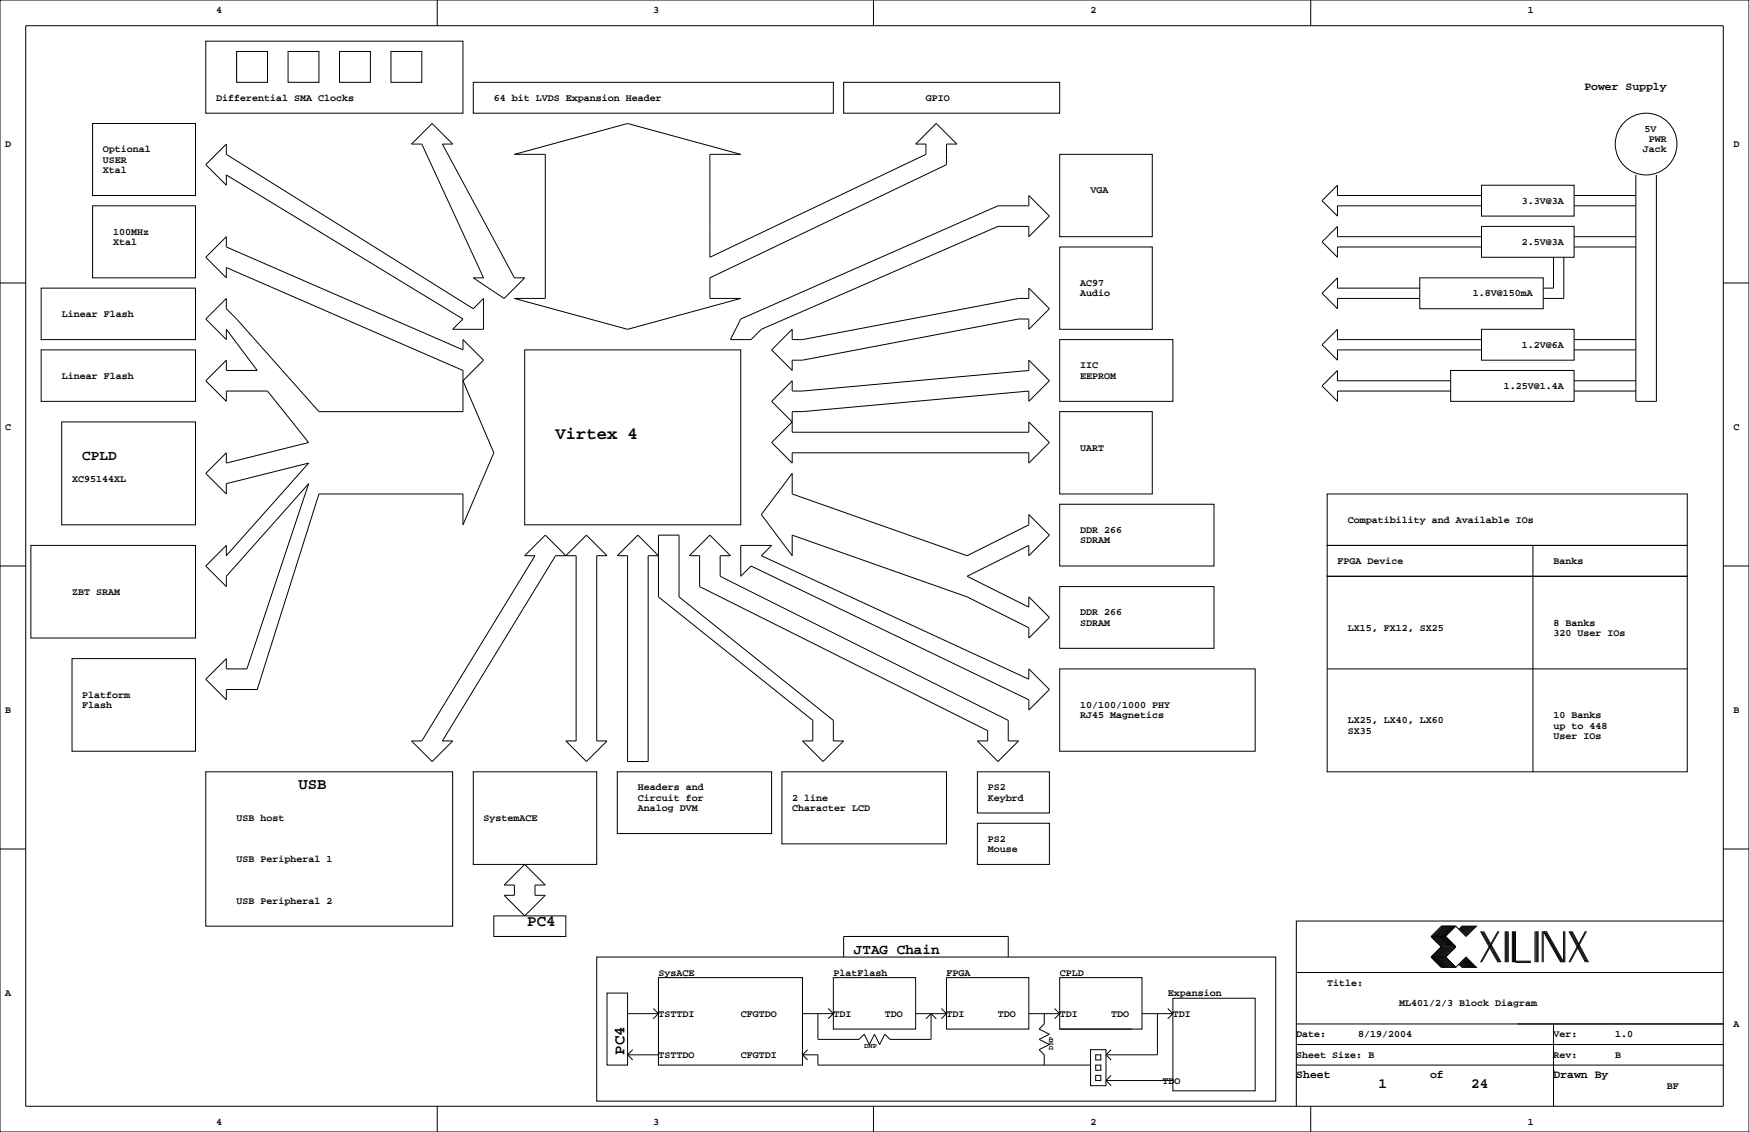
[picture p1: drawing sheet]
<svg xmlns="http://www.w3.org/2000/svg" width="432mm" height="279mm" viewBox="0 0 432 279" stroke-linecap="round" stroke-linejoin="round" font-family="sans-serif">
<g fill="none" stroke="#000" stroke-width=".25">
<path d="M0 0h431.8v279.4h-431.8zM6.3 6.4h419.1v266.6h-419.1zM50.8 10.2h63.5v17.7h-63.5zM58.4 12.7h7.6v7.6h-7.6zM71.1 12.7h7.6v7.6h-7.6zM83.8 12.7h7.6v7.6h-7.6zM96.5 12.7h7.6v7.6h-7.6zM107.9 0v6.4M215.6 0v6.4M323.6 0v6.4M22.9 30.5h25.4v17.8h-25.4zM55.9 35.6v2.5l60.9 38.1 2.6-2.5v7.6h-7.6l2.5-2.6-58.4-35.5v2.5l-5.1-5.1z"/>
<path d="M101.6 35.6l5.1-5.1 5.1 5.1h-2.6l17.8 33h2.5l-5 5.1-7.7-5.1h2.6l-15.3-33zM116.8 20.3h88.9v7.6h-88.9zM127 38.1l27.9-7.6 28 7.6h-7.6v25.4l53.3-25.4v-2.5h-2.5l5-5.1 5.1 5.1h-2.5v5l-58.4 28v5.1h7.6l-28 7.6-27.9-7.6h7.6v-35.6zM208.3 20.3h53.3v7.6h-53.3zM261.6 38.1h22.9v20.3h-22.9zM22.9 50.8h25.4v17.8h-25.4zM55.9 58.4v2.6l58.4 25.4v-2.6l5.1 5.1-5.1 5.1 7.6 17.8-7.6 17.7v-7.6h-35.6l-15.2 48.3h-7.6v2.5l-5.1-5.1 5.1-5v2.5h5.1l15.2-45.7-20.3 22.8v2.6l-5.1-5.1 5.1-5.1v2.6l20.3-22.9-20.3 5.1v2.5l-5.1-5.1 5.1-5v2.5l20.3-5.1-10.2-12.7h-10.1v2.6l-5.1-5.1 5.1-5.1v2.5h7.6l-7.6-10.1v2.5l-5.1-5.1 5.1-5v2.5l2.5 2.5 20.3 22.9h35.6v-10.2l-58.4-25.4v2.6l-5.1-5.1zM365.8 45.7h22.8v7.6h-22.8zM365.8 55.9h22.8v7.6h-22.8zM365.8 48.3h-35.6v-2.6l-3.8 3.8 3.8 3.8v-2.5h35.6M365.8 58.4h-35.6v-2.5l-3.8 3.8 3.8 3.8v-2.5h35.6M388.6 58.4h15.3"/>
<path d="M388.6 50.8h15.3M388.6 48.3h15.3M403.9 43.2v55.9h5v-55.9M0 69.8h6.3M10.2 71.1h38.1v12.7h-38.1zM182.9 78.7l63.5-27.9h7.6v-2.5l5.1 5-5.1 5.1v-2.5h-7.6l-58.4 25.4-2.6 2.5h-5.1zM261.6 61h22.9v20.3h-22.9zM350.5 68.6h30.5v7.6h-30.5zM350.5 71.1h-20.3v-2.5l-3.8 3.8 3.8 3.8v-2.5h20.3M383.5 63.5v7.6h-2.5M386.1 63.5v10.2h-5.1M388.6 61h15.3"/>
<path d="M425.4 69.8h6.4M10.2 86.4h38.1v12.7h-38.1zM129.5 86.4h53.4v43.1h-53.4zM190.5 86.4l5.1-5.1v2.5h2.5l53.4-10.1h2.5v-2.6l5.1 5.1-5.1 5.1v-2.6h-2.5l-53.4 10.2h-2.5v2.5zM190.5 99.1l5.1-5.1v2.5h2.5l55.9-5.1v-2.5l5.1 5.1-5.1 5.1v-2.6l-55.9 5.1h-2.5v5.1h58.4v-2.6l5.1 5.1-5.1 5.1v-2.5h-58.4v2.5l-5.1-5.1 5.1-5.1zM261.6 83.8h28v15.3h-28zM358.1 91.4h30.5v7.7h-30.5zM358.1 94h-27.9v-2.6l-3.8 3.8 3.8 3.9v-2.6h27.9M365.8 81.3h22.8v7.6h-22.8zM365.8 83.8h-35.6v-2.5l-3.8 3.8 3.8 3.8v-2.5h35.6M388.6 83.8h15.3M388.6 96.5h15.3"/>
<path d="M388.6 94h15.3M388.6 86.4h15.3M15.2 104.1h33.1v25.4h-33.1zM195.6 116.8v5.1l43.2 15.3 15.2-7.7v-2.5l5.1 5.1-5.1 5.1v-2.6l-15.2 7.6 15.2 7.7v-2.6l5.1 5.1-5.1 5.1v-2.6l-15.2-7.6-43.2-15.2v5.1l-7.6-10.2zM261.6 101.6h22.9v20.3h-22.9zM0 139.7h6.3M7.6 134.6h40.7v22.9h-40.7zM134.6 132.1l5.1 5.1 5.1-5.1 5.1 5.1h-2.6v45.7h2.6l-5.1 5.1-5.1-5.1h2.5v-45.7h-5l-28 45.7h2.6l-5.1 5.1-5.1-5.1h2.5l28-45.7h-2.6zM157.5 132.1l5.1 5.1h-2.6v50.8h-5.1v-50.8h-2.5zM162.6 132.1h5v15.2l38.1 30.5v5.1h2.6l-5.1 5.1-5.1-5.1h2.6v-5.1l-38.1-30.5zM170.2 137.2l5.1-5.1 5 5.1h-2.5v5l71.1 35.6v5.1h2.6l-5.1 5.1-5.1-5.1h2.5v-2.6l-71.1-35.5v-7.6zM182.9 134.6h7.6l-2.5 2.6 66 30.4v-2.5l5.1 5.1-5.1 5.1v-2.6l-68.6-33-2.5 2.5z"/>
<path d="M261.6 124.5h38.1v15.2h-38.1zM327.7 134.6h88.9v7.6h-88.9zM327.7 121.9h88.9v12.7h-88.9zM378.5 134.6v55.9M425.4 139.7h6.4M261.6 144.8h38.1v15.2h-38.1zM327.7 142.2h88.9v48.3h-88.9zM17.8 162.6h30.5v22.8h-30.5zM261.6 165.1h48.3v20.3h-48.3zM327.7 165.1h88.9M50.8 190.5h61v38.1h-61zM116.8 190.5h30.5v22.9h-30.5z"/>
<path d="M152.4 190.5h38.1v15.2h-38.1zM193 190.5h40.7v17.8h-40.7zM241.3 190.5h17.8v10.2h-17.8zM0 209.5h6.3M124.5 218.4l5-5 5.1 5h-2.5v2.6h2.5l-5.1 5.1-5-5.1h2.5v-2.6zM241.3 203.2h17.8v10.2h-17.8zM425.4 209.5h6.4M121.9 226.1h17.8v5h-17.8zM147.3 236.2h167.7v35.6h-167.7zM208.3 236.2v-5.1h40.6v5.1M353.3 236.2l2.6 2.6h3.5M353.3 231.1l2.6 2.6-2.6 2.5"/>
<path d="M353.3 236.2h3.6M353.3 231.1h3.6M356.1 228.6l-2.5 2.5 2.5 2.6-2.5 2.5 2.5 2.6M356.4 228.6l-2.6 2.5 2.6 2.6-2.6 2.5 2.6 2.6M356.6 228.6l-2.5 2.5 2.5 2.6-2.5 2.5 2.5 2.6M356.9 228.6l-2.6 2.5 2.6 2.6-2.6 2.5 2.6 2.6M356.9 231.1l2.5 2.6-2.5 2.5M356.9 236.2l2.5 2.6M357.1 228.6l-2.5 2.5 2.5 2.6-2.5 2.5 2.5 2.6M357.4 228.6l-2.6 2.5 2.6 2.6-2.6 2.5 2.6 2.6M357.6 228.6l-2.5 2.5 2.5 2.6-2.5 2.5 2.5 2.6M357.9 228.6l-2.6 2.5 2.6 2.6-2.6 2.5 2.6 2.6"/>
<path d="M358.1 228.6l-2.5 2.5 2.5 2.6-2.5 2.5 2.5 2.6M358.4 228.6l-2.5 2.5 2.5 2.6-2.5 2.5 2.5 2.6M358.6 228.6l-2.5 2.5 2.5 2.6-2.5 2.5 2.5 2.6M358.9 228.6l-2.5 2.5 2.5 2.6-2.5 2.5 2.5 2.6M359.2 228.6l-2.6 2.5 2.6 2.6-2.6 2.5 2.6 2.6M359.4 228.6l2.5 2.5 2.6-2.5h-3.6l-.7 .8M359.4 228.6h-3.5l-2.6 2.5M359.4 228.6l-2.5 2.5M360.2 238l.7 .8h3.6l-2.6-2.6-2.5 2.6M360.4 237.7l1 1.1M360.4 238l.8 .8M360.7 237.5l1.2 1.3"/>
<path d="M360.7 237.7l1 1.1M360.9 237.2l1.6 1.6M360.9 237.5l1.3 1.3M361.2 237l1.8 1.8M361.2 237.2l1.5 1.6M361.2 228.6l-.8 .8M361.4 236.7l2.1 2.1M361.4 237l1.8 1.8M361.4 228.6l-1 1M361.7 236.5l2.3 2.3M361.7 236.7l2 2.1M361.7 228.6l-1 1"/>
<path d="M361.9 236.5l2.3 2.3M361.9 228.6l-1.2 1.3M362.2 228.6l-1.3 1.3M362.5 228.6l-1.6 1.5M362.7 228.6l-1.5 1.5M363 228.6l-1.8 1.8M363.2 228.6l-1.8 1.8M363.5 228.6l-2.1 2M363.7 228.6l-2 2M364 228.6l-2.3 2.3M364.2 228.6l-2.3 2.3M365.5 229.9l4.3 7.6"/>
<path d="M365.8 229.9l4.3 7.6M366 229.9l4.3 7.6M366.3 229.9l4.3 7.6M369.8 229.9l-4.3 7.6M370.1 229.9l-4.3 7.6M371.6 229.9v7.6M371.9 229.9v7.6M372.1 229.9v7.6M372.4 229.9v7.6M373.4 229.9v7.6M373.6 229.9v7.6M373.9 229.9v7.6"/>
<path d="M374.1 229.9v7.6h3.9M374.1 237.2h3.9M379 229.9v7.6M379.2 229.9v7.6M379.5 229.9v7.6M379.7 229.9v7.6M380.7 229.9v7.6M381 237.5v-7.6l4.3 7.6M381.3 229.9l4.3 7.6M381.5 229.9l4.3 7.6M381.8 229.9l4.3 7.6v-7.6M386.3 229.9v7.6"/>
<path d="M387.3 229.9l4.1 7.6M387.6 229.9l4.1 7.6M387.9 229.9l4 7.6M388.1 229.9l4.1 7.6M391.4 229.9l-4.1 7.6M391.7 229.9l-4.1 7.6M425.4 227.3h-105.4v35.6M149.9 245.1h5v17.8h-5zM154.9 250.2h7.7M156.2 259.1l-1.3 1.2M161.3 248.9l1.3 1.3M162.6 241.3h35.5v21.6h-35.5z"/>
<path d="M162.6 250.2l-1.3 1.3M198.1 250.2h7.6M199.4 259.1l-1.3 1.2M201.9 250.2v6.3h10.2l1.3-1.2 1.2 2.5 1.3-2.5 1.3 2.5 1.2-2.5 1.3 1.2h10.2v-6.3M204.5 248.9l1.2 1.3M205.7 241.3h20.4v12.7h-20.4zM205.7 250.2l-1.2 1.3M226.1 250.2h7.6M229.9 250.2l1.2 1.3M229.9 250.2l-1.3 1.3M232.4 248.9l1.3 1.3M233.7 241.3h20.3v12.7h-20.3z"/>
<path d="M233.7 250.2l-1.3 1.3M254 250.2h7.6M257.8 250.2v2.5l-1.3 1.3 2.6 1.3-2.6 1.2 2.6 1.3-2.6 1.3 1.3 1.2v2.6M260.3 248.9l1.3 1.3M261.6 254h17.8zM261.6 241.3h20.3v12.7h-20.3zM261.6 250.2l-1.3 1.3M269.2 259.1h3.8v8.9h-3.8zM274.3 259.1l-1.3 1.2M281.9 250.2h7.7M285.8 250.2v10.1h-12.8M288.3 248.9l1.3 1.3"/>
<path d="M289.6 246.4h20.3v22.8h-20.3zM289.6 250.2l-1.3 1.3M320 257.8h105.4M320 252.7h105.4M320 240h105.4M383.5 252.7v20.3M107.9 273v6.4M154.9 260.3h7.7M154.9 260.3l1.3 1.3M198.1 260.3h3.8v2.6h67.3M198.1 260.3l1.3 1.3M215.6 273v6.4"/>
<path d="M270.5 265.4h1.3v1.3h-1.3zM270.5 262.9h1.3v1.3h-1.3zM270.5 260.3h1.3v1.3h-1.3zM273 266.7l1.3 1.3M273 266.7h16.6M273 260.3l1.3 1.3M274.3 265.4l-1.3 1.3M320 262.9v10.1M320 262.9h105.4M323.6 273v6.4M383.5 264.2h.1"/>
<circle cx="406.4" cy="35.6" r="7.6"/>
</g>
<text font-size="4.2" x="137.2" y="108.4">Virtex 4</text>
<g font-size="3.9">
<text x="73.7" y="194.8">USB</text>
<text x="130.2" y="228.6">PC4</text>
<text x="154.1" y="260.3" transform="rotate(-90 154.1 260.3)">PC4</text>
</g>
<g font-size="3.5">
<text x="20.3" y="113.6">CPLD</text>
<text x="210.8" y="235.5">JTAG Chain</text>
<text x="340.4" y="268.5">1</text>
<text x="363.2" y="268.5">24</text>
</g>
<g font-size="2.8">
<text x="391.2" y="22.3">Power Supply</text>
<text x="320" y="266.1">Sheet</text>
<text x="353.1" y="266.1">of</text>
<text x="383.5" y="266.1">Drawn By</text>
</g>
<g font-size="2.5">
<text x="53.3" y="3.3">4</text>
<text x="161.3" y="3.3">3</text>
<text x="269.2" y="3.3">2</text>
<text x="377.2" y="3.3">1</text>
<text x="53.3" y="24.9">Differential SMA Clocks</text>
<text x="121.9" y="24.9">64 bit LVDS Expansion Header</text>
<text x="228.6" y="24.9">GPIO</text>
<text x="406" y="32.5">5V</text>
<text x="407" y="35.1">PWR</text>
<text x="1.3" y="36.3">D</text>
<text x="25.4" y="37.6">Optional</text>
<text x="25.4" y="40.1">USER</text>
<text x="405.6" y="37.6">Jack</text>
<text x="428" y="36.3">D</text>
<text x="25.4" y="42.7">Xtal</text>
<text x="269.2" y="47.8">VGA</text>
<text x="375.7" y="50.3">3.3V@3A</text>
<text x="27.9" y="57.9">100MHz</text>
<text x="27.9" y="60.5">Xtal</text>
<text x="375.7" y="60.5">2.5V@3A</text>
<text x="266.7" y="70.6">AC97</text>
<text x="266.7" y="73.2">Audio</text>
<text x="363.6" y="73.2">1.8V@150mA</text>
<text x="15.2" y="78.2">Linear Flash</text>
<text x="375.7" y="85.9">1.2V@6A</text>
<text x="15.2" y="93.5">Linear Flash</text>
<text x="266.7" y="90.9">IIC</text>
<text x="266.7" y="93.5">EEPROM</text>
<text x="371.3" y="96">1.25V@1.4A</text>
<text x="1.3" y="106.2">C</text>
<text x="428" y="106.2">C</text>
<text x="266.7" y="111.3">UART</text>
<text x="17.8" y="118.9">XC95144XL</text>
<text x="266.7" y="131.6">DDR 266</text>
<text x="332.7" y="129">Compatibility and Available IOs</text>
<text x="266.7" y="134.1">SDRAM</text>
<text x="330.2" y="139.2">FPGA Device</text>
<text x="383.5" y="139.2">Banks</text>
<text x="17.8" y="146.8">ZBT SRAM</text>
<text x="266.7" y="154.4">SDRAM</text>
<text x="266.7" y="151.9">DDR 266</text>
<text x="332.7" y="155.7">LX15, FX12, SX25</text>
<text x="383.5" y="154.4">8 Banks</text>
<text x="383.5" y="157">320 User IOs</text>
<text x="20.3" y="172.2">Platform</text>
<text x="1.3" y="176">B</text>
<text x="20.3" y="174.8">Flash</text>
<text x="266.7" y="174.8">10/100/1000 PHY</text>
<text x="266.7" y="177.3">RJ45 Magnetics</text>
<text x="332.7" y="178.6">LX25, LX40, LX60</text>
<text x="383.5" y="179.8">up to 448</text>
<text x="383.5" y="177.3">10 Banks</text>
<text x="428" y="176">B</text>
<text x="332.7" y="181.1">SX35</text>
<text x="383.5" y="182.4">User IOs</text>
<text x="157.5" y="195.1">Headers and</text>
<text x="157.5" y="197.6">Circuit for</text>
<text x="195.6" y="197.6">2 line</text>
<text x="243.8" y="195.1">PS2</text>
<text x="243.8" y="197.6">Keybrd</text>
<text x="58.4" y="202.7">USB host</text>
<text x="119.4" y="202.7">SystemACE</text>
<text x="157.5" y="200.2">Analog DVM</text>
<text x="195.6" y="200.2">Character LCD</text>
<text x="243.8" y="207.8">PS2</text>
<text x="58.4" y="212.9">USB Peripheral 1</text>
<text x="243.8" y="210.3">Mouse</text>
<text x="58.4" y="223">USB Peripheral 2</text>
<text x="1.3" y="245.9">A</text>
<text x="162.6" y="240.8">SysACE</text>
<text x="205.7" y="240.8">PlatFlash</text>
<text x="233.7" y="240.8">FPGA</text>
<text x="261.6" y="240.8">CPLD</text>
<text x="288.3" y="245.9">Expansion</text>
<text x="327.7" y="243.3">Title:</text>
<text x="162.6" y="251">TSTTDI</text>
<text x="182.9" y="251">CFGTDO</text>
<text x="205.7" y="251">TDI</text>
<text x="218.4" y="251">TDO</text>
<text x="233.7" y="251">TDI</text>
<text x="246.4" y="251">TDO</text>
<text x="261.6" y="251">TDI</text>
<text x="274.3" y="251">TDO</text>
<text x="289.6" y="251">TDI</text>
<text x="345.4" y="248.4">ML401/2/3 Block Diagram</text>
<text x="320" y="256">Date:</text>
<text x="335.3" y="256">8/19/2004</text>
<text x="383.5" y="256">Ver:</text>
<text x="398.8" y="256">1.0</text>
<text x="428" y="253.5">A</text>
<text x="162.6" y="261.1">TSTTDO</text>
<text x="182.9" y="261.1">CFGTDI</text>
<text x="320" y="261.1">Sheet Size: B</text>
<text x="383.5" y="261.1">Rev:</text>
<text x="398.8" y="261.1">B</text>
<text x="287" y="267.5">TDO</text>
<text x="411.5" y="268.7">BF</text>
<text x="53.3" y="277.6">4</text>
<text x="161.3" y="277.6">3</text>
<text x="269.2" y="277.6">2</text>
<text x="377.2" y="277.6">1</text>
</g>
<g font-size="1.8">
<text x="213.4" y="258.7">DNP</text>
<text x="260" y="259.1" transform="rotate(-90 260 259.1)">DNP</text>
</g>
</svg>
